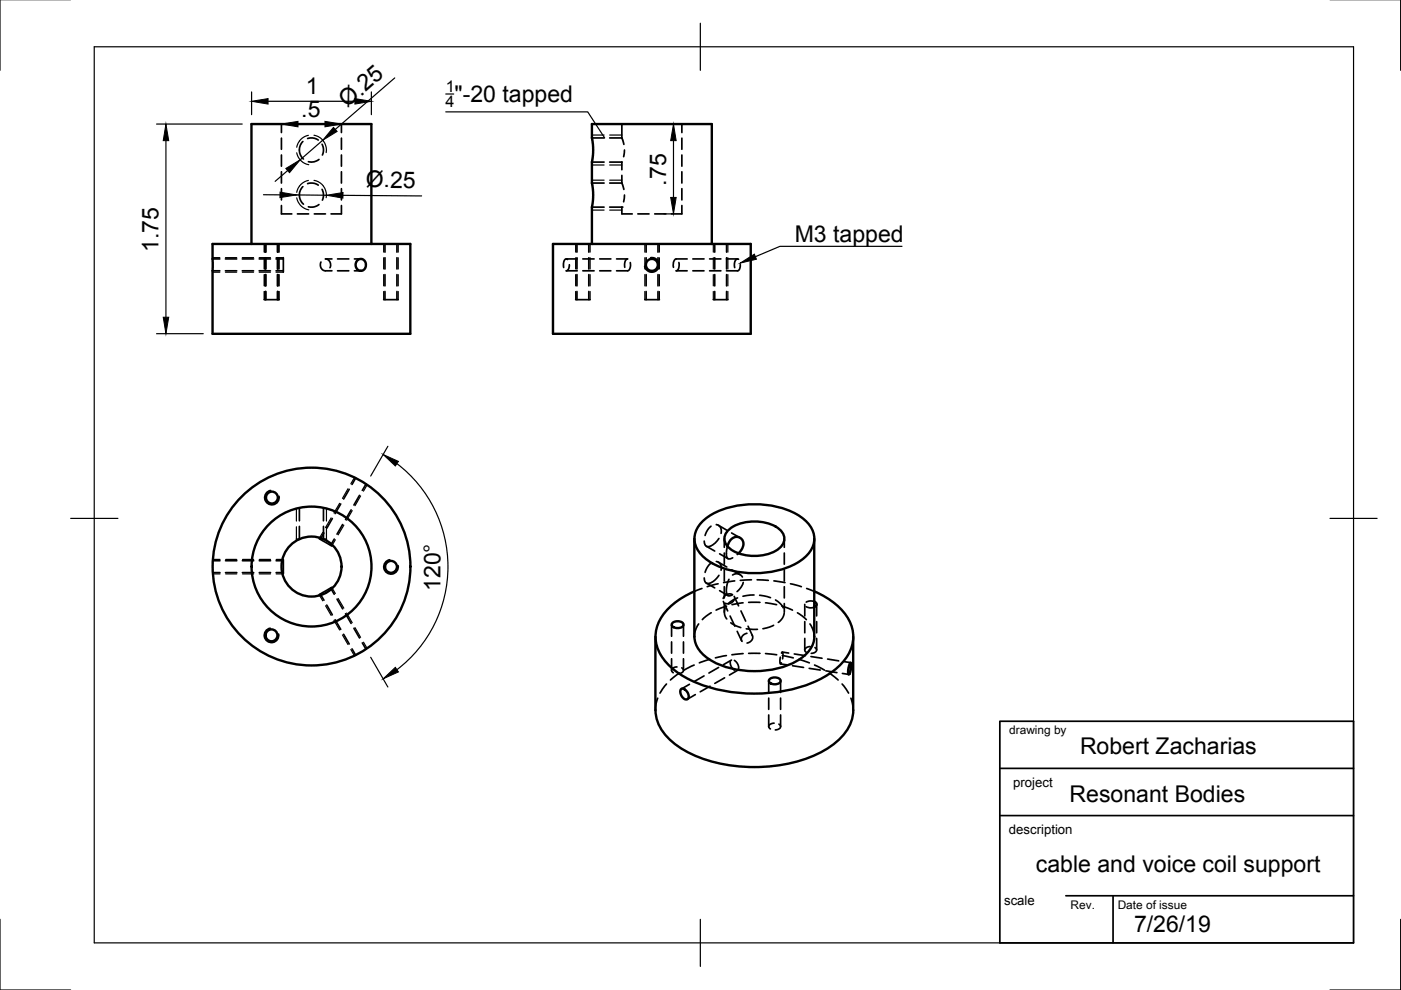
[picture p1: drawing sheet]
<svg xmlns="http://www.w3.org/2000/svg" width="297mm" height="210mm" viewBox="0 0 297 210" stroke-linecap="round" stroke-linejoin="round" font-family="sans-serif">
<!-- layer: Visible -->
<g fill="none" stroke="#000" stroke-width=".51">
<path d="M45.1 51.7h41.9v19.1h-41.9zM53.3 51.7v-25.4h25.4v25.4M75.8 55.2l.3-.2 .5-.1 .8 .5 .2 1-.2 .5-.4 .4-.8 .1-.4-.2-.3-.4-.1-.8zM117.2 51.7h42v19.1h-42zM125.5 51.7v-7.8l.3-2.4-.3-2.7v-4.5l.3-2.4-.3-2.6v-3h25.4v25.4M147.2 114.2v20.8M149 110.5a17.4 17.4 0 0 1 13.7-3.4 13.5 13.5 0 0 1 8.9 4.2 4.7 4.7 0 0 1-.7 6.7 17.4 17.4 0 0 1-13.7 3.4 13.5 13.5 0 0 1-8.9-4.2 4.7 4.7 0 0 1 .7-6.7zM154.2 115.8l.4-1 .7-.7 .7-.3 1 .3 .5 .6 .1 .7-.3 1-.7 .9M154.7 112.1a9.5 9.5 0 0 1 10.5 0 2.48 2.48 0 0 1 0 4.2 9.5 9.5 0 0 1-10.5 0 2.48 2.48 0 0 1 0-4.2zM172.6 114.2l.1 20.8a6 6 0 0 1-3.3 4.8 19.6 19.6 0 0 1-19 0 6 6 0 0 1-3.2-4.8M139 135v15.6a10.1 10.1 0 0 0 5.5 8.1 32.2 32.2 0 0 0 23.2 3.1 20.9 20.9 0 0 0 11-5.8 8.4 8.4 0 0 0 2.2-5.4v-15.6M142.5 132.2a1.54 1.54 0 0 1 2.4 .2 1.45 1.45 0 0 1-2.5 0z"/>
<path d="M147.2 125.4a13.7 13.7 0 0 0-7.8 7.1 7.8 7.8 0 0 0 2.1 8.2 22.9 22.9 0 0 0 13.2 6 32.1 32.1 0 0 0 20.7-3.5 10.6 10.6 0 0 0 5.5-7.6 9.1 9.1 0 0 0-4.3-7.9l-2.5-1.6-1.4-.7M172.6 127.5a.59 .59 0 0 1 .5 .6 .59 .59 0 0 1-.5 .6M144.4 146.1l.4-.1 .4 .2 .6 .7 .2 .9-.3 .5-.6-.1-.6-.6-.3-.9zM163.1 144.1a1.54 1.54 0 0 1 2.4 .3 1.45 1.45 0 0 1-2.5 0zM180.3 140.6l.1-.1 .1 .3-.1 1.1-.2 .8-.3 .3-.1-1z"/>
<circle cx="138.2" cy="56.2" r="1.26"/>
<circle cx="57.6" cy="105.5" r="1.26"/>
<circle cx="57.6" cy="134.7" r="1.26"/>
<circle cx="66" cy="120.1" r="21"/>
<circle cx="66.1" cy="120.1" r="6.4"/>
<circle cx="66.1" cy="120.1" r="12.7"/>
<circle cx="82.9" cy="120.2" r="1.26"/>
</g>
<!-- layer: Hidden -->
<g fill="none" stroke="#000" stroke-width=".36">
<path d="M59.7 26.3v1.8M59.7 29.3v2.4M59.7 32.9v2.3M59.7 36.4v2.4M59.7 40v2.4M64.2 30l-.5 .7-.2 1.3 .2 .9 .6 .8M64.2 39.6l-.5 .7-.2 1.3 .2 .9 .6 .8M65.2 29.4l1.1-.2 1.2 .5M65.2 38.9l1.3-.1 1 .5M67.6 33.8l-1 .5h-1.2M68.3 30.6l.3 1-.3 1.3M72.4 26.3v1.8"/>
<path d="M72.4 29.3v2.4M72.4 32.9v2.3M72.4 36.4v2.4M72.4 40v2.4M125.5 29.2h2.6M125.5 34.4h2.6M125.5 38.8h2.6M129.3 34.4l2.5-.1v1.7M129.3 29.2h2.5M129.3 38.8h2.5M131.8 29.2l.5 1.4M131.8 38.8l.5 1.4"/>
<path d="M131.8 26.3v2.9M131.8 37.2v1.6M132.4 31.8l-.2 1.4M144.6 26.3v1.8M144.6 29.3v2.4M144.6 32.9v2.3M144.6 36.4v2.4M144.6 40v2.4M45.1 54.9h1.5M45.1 57.4h1.5M47.8 54.9h2.4M47.8 57.4h2.4"/>
<path d="M51.4 54.9h2.4M51.4 57.4h2.4M54.9 54.9h2.4M54.9 57.4h2.4M56.3 51.7v1.8M56.3 54.6v2.4M56.3 58.2v2.4M56.4 51.7v1.8M56.4 54.6v2.4M56.4 58.2v2.4M58.5 54.9h1.6M58.5 57.4h1.6"/>
<path d="M58.8 51.7v1.8M58.8 54.6v2.4M58.8 58.2v2.4M58.9 51.7v1.8M58.9 54.6v2.4M58.9 58.2v2.4M59.7 43.6v1.8h2.2M60.1 54.6v3.1M63.1 45.4h2.3M66.6 45.4h2.4M67.6 43.4l-1 .5-1.2-.1M68.1 55.6a1.27 1.27 0 0 0 .9 1.8h1.4"/>
<path d="M68.3 40.1l.3 1-.3 1.3M70.4 54.9h-1.4a1.26 1.26 0 0 1 1 1.9M71.6 54.9h2.4M71.6 57.4h2.4M72.4 43.6v1.8h-2.2M75.1 54.9h1.4M75.1 57.4h1.4M81.6 51.7v1.8M81.6 54.6v2.4M81.6 58.2v2.4M84.2 51.7v1.8M84.2 54.6v2.4"/>
<path d="M84.2 58.2v2.4M120.1 54.9h2.3M120.3 55l-.3-.1-.4 .4-.1 1.4M120.7 56.1l-.2 1-.4 .3h2.3M122.3 51.7v1.8M122.3 54.6v2.4M122.3 58.2v2.4M123.6 54.9h2.4M123.6 57.4h2.4M124.8 51.7v1.8M124.8 54.6v2.4M124.8 58.2v2.4"/>
<path d="M125.5 43.9h2.6M127.1 54.9h2.4M127.1 57.4h2.4M129.3 43.9h2.5v1.5h2.2M130.7 54.9h2.4a1.37 1.37 0 0 0-.6 1.8M132.4 41.4l-.2 1.4M133.6 55.7a1.51 1.51 0 0 1-.5 1.7h-2.4M135.2 45.4h2.4M137 51.7v1.8M137 54.6v2.4M137 58.2v2.4M138.8 45.4h2.4"/>
<path d="M139.5 51.7v1.8M139.5 54.6v2.4M139.5 58.2v2.4M143.9 55.7a1.51 1.51 0 0 1-.5 1.7h2.3M144.6 43.6v1.8h-2.2M145.7 54.9h-2.3a1.4 1.4 0 0 0-.6 1.8M146.9 54.9h2.4M146.9 57.4h2.4M150.5 54.9h2.3M150.5 57.4h2.3M151.5 51.7v1.8M151.5 54.6v2.4"/>
<path d="M151.5 58.2v2.4M154 54.9h2.4M154.1 51.7v1.8M154.1 54.6v2.4M154.1 58.2v2.4M156.6 55l-.4-.1-.3 .4-.2 .6 .1 .8M157 56.1l-.2 1-.3 .3h-2.5M56 63.5h3.2M56.3 61.8v1.7M56.4 61.8v1.7M58.8 61.8v1.7M58.9 61.8v1.7"/>
<path d="M81.3 63.5h3.1M81.6 61.8v1.7M84.2 61.8v1.7M122 63.5h3.1M122.3 61.8v1.7M124.8 61.8v1.7M136.7 63.5h3.1M137 61.8v1.7M139.5 61.8v1.7M151.2 63.5h3.1M151.5 61.8v1.7M154.1 61.8v1.7"/>
<path d="M45.1 118.9h1.5M47.8 118.9h2.4M51.4 118.9h2.4M55 118.9h2.4M58.5 118.9h1.6M60.1 118.6v3.1M63.5 111.6v2.7h-.7M63.5 107.7v2.7M67.7 114.2l2.6 1.6M68.6 111.6v2.7h.6M68.6 107.7v2.7M68.7 113l-.8 1.4"/>
<path d="M70.5 109.9l-1.2 2.1M70.9 114.3l-.8 1.3M72.2 106.8l-1.1 2.1M72.6 111.2l-1.1 2.1M74 103.8l-1.1 2M74.4 108.1l-1.1 2.1M75.4 101.4l-.8 1.3M76.2 105l-1.2 2.1M77.6 102.7l-.8 1.3M149.3 114.7l.1 .7 .4 .4 .4 .1 .7-.2M149.8 115.8l1.7 1M150.7 111.6l-.6 .7-.6 1.2"/>
<path d="M150.7 119.4l-.6 .7-.6 1.3M151.9 111.2l.5 .2 .4 .5 .1 .5v.7M151.9 119.1l.5 .2 .3 .3 .2 .6v.7M152.3 111.4l1.8 1M152.3 119.2l1.8 1M152.4 114.2l-.8 1-.7 .4M152.6 117.4l1.7 1M153.6 114.2v1.8M153.6 117.3v2.3M154.2 115.8l-.2 1.2 .1 1.2 .4 .3 .8-.2M155.1 113l1.8 1M156.6 117.3l-.3 .3"/>
<path d="M166.3 114.2v1.8M166.3 117.3v2.3M45.1 121.4h1.5M47.8 121.4h2.4M51.4 121.4h2.4M55 121.4h2.4M58.5 121.4h1.6M67.9 125.9l.8 1.4M69.3 128.3l1.2 2.1M70.1 124.7l.8 1.3M70.3 124.5l-2.6 1.6M71.1 131.4l1.1 2"/>
<path d="M71.5 127l1.1 2.1M72.9 134.5l1.1 2M73.3 130.1l1.1 2.1M74.6 137.6l.8 1.3M75 133.2l1.2 2.1M76.8 136.3l.8 1.3M142.4 132.5v2.4M142.4 136.1v2.4M142.4 139.7v2.4M144.9 132.5v2.4M144.9 136.1v2.4M144.9 139.7v2.4"/>
<path d="M148.1 132.3l-.7 1.5-.2 1.2M148.8 124.8l-1.6 .6M149.3 122.5l.1 .6 .3 .5 .6 .1 .6-.2M149.8 123.6l1.7 1M150.5 139.8l-2.2 .7M150.8 129.9l-1.9 1.5M152.3 123.8l-2.4 .6M152.4 122l-.5 .6-1 .9M152.6 125.2l1.7 1.1M153.4 127.5l.9 2M153.6 120.8v2.4M153.6 124.4v2.4"/>
<path d="M153.6 128v1.8M153.7 129l-.1 .5v.9l.5 .8M154 139l-2.3 .5M154 125.2l.1 .7 .2 .3 .4 .1 .6-.2M154.1 128.5l-2.3 .9M154.6 122.8l-.5 1.2-.1 1.1M154.8 130.6l1 2.2M154.9 132.1l2.2 1M155.1 139.9l-1.7 1M155.1 120.8l1.8 1M155.3 126.1l-.7-.2-.6 .2-.7 .8M155.3 121.9l.6-.2h.5l.5 .1 .5 .5"/>
<path d="M155.7 126.4l.9 2.1M155.7 127.1l-.2 .4-.6 .4-.4 .1-.8-.1M155.8 123.2l-2.4 .3M156.3 133.9l.9 1.9M156.4 126.8l-1.1 .5-.9 .7M157.1 129.5l1 2.2M157.5 138.6l-2.3 .2M157.5 127.8l-2.3 .4M157.6 123.5l-.4 1-.9 .9M158.2 133.3l2.4 .1M158.4 134.3a1.2 1.2 0 0 0-1.1 1.7M158.6 132.8l.9 2"/>
<path d="M158.7 138.5h2.4M158.7 127.7h2.4M159.3 122.9l-2.3 .2M159.4 134.7a1.19 1.19 0 0 1-1 1.6M159.9 126.1l-2.4 .3M160.5 122.9l2.4 .2M161.1 126.2l2.3 .5M162.3 138.6l2.4 .2M162.3 127.8l2.4 .4M164 132.6l-2.2 .7M164.1 123.2l2.3 .3M164.4 127.2l.9 .7 .8 1"/>
<path d="M165.4 139.3l.1 1.5 .2-.3M165.7 138.5l.1-.2a1.42 1.42 0 0 1 .1 1.4M165.8 128.5l2.2 .9M165.9 139l2.3 .5M165.9 138.3l1.3 .2M166.3 130l-.4 1.1-.9 .9M166.3 120.8v2.4M166.3 124.4v2.4M166.3 128v1.8M167.6 123.8l2.3 .6M168.4 138.7l2.4 .3M169.1 129.9l1.9 1.5"/>
<path d="M169.3 139.8l2.3 .7M170.6 128.1v2.5M170.6 131.8v2.4M170.6 135.4v2.4M170.9 128.6a1.89 1.89 0 0 0 1.7 .1M171 124.8l1.6 .6M171.7 132.3l.8 1.5 .1 1.2M171.8 137.1a.82 .82 0 0 0-.9 .2 .82 .82 0 0 0-.1 .9l.2 .1M171.9 139.2l2.4 .4M172.6 127.6a1.84 1.84 0 0 0-1.7 .1M172.8 137.3a.62 .62 0 0 1 .3 .7 .62 .62 0 0 1-.7 .5h-.4M173.1 128.1v2.5"/>
<path d="M173.1 131.8v2.4M173.1 135.4v2.4M175.5 139.7l2.3 .4M139.4 148l-.3 1-.1 1.6M141.3 145l-1.4 2M143.5 141.4a.8 .8 0 0 0-.8 .2 .8 .8 0 0 0-.2 .9l.2 .1M144 142.7l-1.8 1.5M144.5 141.6a.62 .62 0 0 1 .4 .7 .62 .62 0 0 1-.7 .5h-.4M146.2 145.1l-1.7 1M147.2 141l-2.2 1.1M147.4 147.3l-1.6 .9M149.3 143.3l-2.1 1.2"/>
<path d="M150.5 145.5l-2 1.2M152.4 141.5l-2.1 1.2M153.6 143.7l-2 1.2M154.9 140.3a1.88 1.88 0 0 0 .8 1.8M155.7 140a1.86 1.86 0 0 1 .9 1.8M156.3 142.1l-1.6 1M163 144.4v2.4M163 148v2.4M163 151.6v2.4M164.1 153.3a.8 .8 0 0 0-.8 .2 .8 .8 0 0 0-.2 .9l.2 .2M165.1 153.5a.62 .62 0 0 1 .4 .8 .62 .62 0 0 1-.7 .4l-.4 .1M165.5 140.8l1.3 .2"/>
<path d="M165.5 144.4v2.4M165.5 148v2.4M165.5 151.6v2.4M168 141.2l2.4 .3M171.6 141.7l2.3 .4M172.7 141l2.1 1.1M175.1 142.2l2.3 .4M175.8 142.7l1.9 1.5M178.5 145l1.4 2M178.6 142.8l1.4 .2M179 140.3l1.4 .2M180.4 148l.3 1 .2 1.6"/>
</g>
<!-- layer: Hidden Narrow -->
<g fill="none" stroke="#000" stroke-width=".25">
<path d="M62.9 32.4l.3 .8 .6 .8 .8 .6 .9 .3M65.4 28.7l-.9 .3-.7 .6-.6 .7-.3 .9M65.4 38.3l-.9 .3-.7 .5-.6 .8-.3 .9M66.6 28.7l1.3 .5a3.2 3.2 0 0 1 1.3 3.2M66.6 38.2l1.3 .6a3.2 3.2 0 0 1 1.3 3.1M125.5 28.6h2.6M125.5 35h2.6M125.5 38.2h2.6M129.3 28.6h2.5M129.3 35h2.5M129.3 38.2h2.5M45.1 54.6h1.5"/>
<path d="M45.1 57.7h1.5M47.8 54.6h2.4M47.8 57.7h2.4M51.4 54.6h2.4M51.4 57.7h2.4M54.9 54.6h2.4M54.9 57.7h2.4M56 51.7v1.8M56 54.6v2.4M56 58.2v2.4M56.1 51.7v1.8M56.1 54.6v2.4"/>
<path d="M56.1 58.2v2.4M58.5 54.6h1.6M58.5 57.7h1.6M59.1 51.7v1.8M59.1 54.6v2.4M59.1 58.2v2.4M59.2 51.7v1.8M59.2 54.6v2.4M59.2 58.2v2.4M62.9 41.9l.3 .9 .8 1 .6 .4 .9 .3M81.3 51.7v1.8M81.3 54.6v2.4"/>
<path d="M81.3 58.2v2.4M84.4 51.7v1.8M84.4 54.6v2.4M84.4 58.2v2.4M122 51.7v1.8M122 54.6v2.4M122 58.2v2.4M125.1 51.7v1.8M125.1 54.6v2.4M125.1 58.2v2.4M125.5 44.5h2.6M129.3 44.5h2.5"/>
<path d="M136.7 51.7v1.8M136.7 54.6v2.4M136.7 58.2v2.4M139.8 51.7v1.8M139.8 54.6v2.4M139.8 58.2v2.4M151.2 51.7v1.8M151.2 54.6v2.4M151.2 58.2v2.4M154.3 51.7v1.8M154.3 54.6v2.4M154.3 58.2v2.4"/>
<path d="M56 61.8v1.7M56.1 61.8v1.7M59.1 61.8v1.7M59.2 61.8v1.7M81.3 61.8v1.7M84.4 61.8v1.7M122 61.8v1.7M125.1 61.8v1.7M136.7 61.8v1.7M139.8 61.8v1.7M151.2 61.8v1.7M154.3 61.8v1.7"/>
<path d="M45.1 118.6h1.6M47.8 118.6h2.4M51.4 118.6h2.4M55 118.6h2.4M58.5 118.6h1.6M62.8 107.8v2.7M62.8 111.7v2.6M68.4 112.9l-.7 1.3M69.2 107.8v2.7M69.2 111.7v2.6M70.2 109.8l-1.2 2.1M71.1 114.4l-.8 1.4"/>
<path d="M72 106.7l-1.2 2.1M72.9 111.4l-1.2 2M73.8 103.6l-1.2 2.1M74.7 108.3l-1.2 2M75.1 101.3l-.7 1.3M76.5 105.1l-1.2 2.1M77.8 102.8l-.7 1.3M45.1 121.7h1.6M47.8 121.7h2.4M51.4 121.7h2.4M55 121.7h2.4M58.5 121.7h1.6"/>
<path d="M67.7 126.1l.7 1.3M69 128.4l1.2 2.1M70.3 124.5l.8 1.3M70.8 131.5l1.2 2.1M71.7 126.9l1.2 2M72.6 134.6l1.2 2.1M73.5 130l1.2 2M74.4 137.7l.7 1.3M75.3 133.1l1.2 2M77.1 136.2l.7 1.3"/>
</g>
<!-- layer: Hidden -->
<circle cx="131.8" cy="43.9" r=".18" fill="#000"/>
<!-- layer: Visible Narrow -->
<path d="M137.9 54.6l.9 .1 .7 .6 .2 1.1-.3 .7-.6 .5-.9 .1-.8-.5-.4-.8M57.4 104a1.53 1.53 0 0 0-1.3 1.8 1.53 1.53 0 0 0 1.8 1.2 1.53 1.53 0 0 0 1.3-1.8M82.6 118.7a1.53 1.53 0 0 0-1.2 1.8 1.53 1.53 0 0 0 1.8 1.2 1.53 1.53 0 0 0 1.2-1.8M57.3 133.2a1.53 1.53 0 0 0-1.2 1.8 1.53 1.53 0 0 0 1.7 1.2 1.53 1.53 0 0 0 1.3-1.8" fill="none" stroke="#000" stroke-width=".36"/>
<!-- layer: Border -->
<path d="M0 -.1v15M297 -.1v15M20 9.9h267v190h-267zM148.5 4.9v10M15 109.9h10M282 109.9h10M0 194.9v15h15M148.5 194.9v10M297 194.9v15h-15" fill="none" stroke="#000" stroke-width=".25"/>
<!-- layer: TitleBlock -->
<path d="M212 152.9h75v47h-75zM212 172.9h75M212 162.9h75M226 189.9h61M236 189.9v10" fill="none" stroke="#000" stroke-width=".36"/>
<!-- layer: Dimensions -->
<g fill="none" stroke="#000" stroke-width=".25">
<path d="M53.3 19.5v4.8M78.7 19.5v4.8M83.7 16.5l-12.6 10.9M33.2 26.3h18.2M35.2 29.8v37.5M56.8 21.5h18.4M61 36.2l-2.7 2.3M63.2 26.3h5.7M68.4 29.7l-4.8 4.2M140.8 26.3h1.8M142.8 29.8v12.1M55.9 41.3h3.5"/>
<path d="M62.9 41.3l6.3 .1M72.7 41.4l16.7 .1M140.8 45.4h1.8M33.2 70.8h9.9M82.2 94.6l-3.6 6.3M84.2 98.3a27.5 27.5 0 0 1 0 43.7M78.6 139.4l3.6 6.3"/>
</g>
<g fill="#000" stroke="#000" stroke-width=".21">
<path d="M35.2 26.3l.6 3.5h-1.2zM53.3 21.5l3.5-.6v1.2zM60.6 35.7l3-1.8-2.2 2.7zM59.7 26.3l3.5-.6v1.2zM68.9 25.7l3.5 .6-3.5 .6zM70.7 27l.8 .9-3.1 1.8zM75.2 20.9l3.5 .6-3.5 .6zM142.8 26.3l.6 3.5h-1.2zM59.4 40.7l3.5 .6-3.5 .6zM69.2 41.4l3.5-.6v1.2zM142.2 41.9h1.2l-.6 3.5zM34.6 67.3h1.2l-.6 3.5z"/>
<path d="M81.2 96.4l3.3 1.4-.7 1zM81.2 143.9l2.6-2.4 .7 1z"/>
</g>
<!-- layer: Annotations -->
<path d="M156.9 55.8l3-1.9 .5 1.1z" fill="#000" stroke="#000" stroke-width=".21"/>
<path d="M94.5 19.9h1.7M94.5 23.7h30.1l3.6 5.5M191.2 52.2h-25.8l-5.3 2.2" fill="none" stroke="#000" stroke-width=".25"/>
<g font-size="4.9">
<text x="64.9" y="20">1</text>
<text x="73.6" y="23" transform="rotate(-41 73.6 23)">Ø.25</text>
<text x="96.4" y="21.7">&quot;-20 tapped</text>
<text x="63.9" y="24.8">.5</text>
<text x="77.5" y="39.7">Ø.25</text>
<text x="141.2" y="39.3" transform="rotate(-90 141.2 39.3)">.75</text>
<text x="33.6" y="53.5" transform="rotate(-90 33.6 53.5)">1.75</text>
<text x="168.5" y="51.3">M3 tapped</text>
<text x="93.4" y="125.3" transform="rotate(-90 93.4 125.3)">120°</text>
<text x="229" y="159.9">Robert Zacharias</text>
<text x="226.8" y="170">Resonant Bodies</text>
<text x="219.6" y="185">cable and voice coil support</text>
<text x="240.4" y="197.7">7/26/19</text>
</g>
<g font-size="3.4">
<text x="94.5" y="22.7">4</text>
<text x="94.5" y="19.5">1</text>
</g>
<g font-size="2.8">
<text x="214.8" y="166.9">project</text>
<text x="213.9" y="176.9">description</text>
<text x="212.9" y="191.9">scale</text>
</g>
<g font-size="2.5">
<text x="214" y="155.7">drawing by</text>
<text x="227" y="192.7">Rev.</text>
<text x="237" y="192.7">Date of issue</text>
</g>
</svg>
